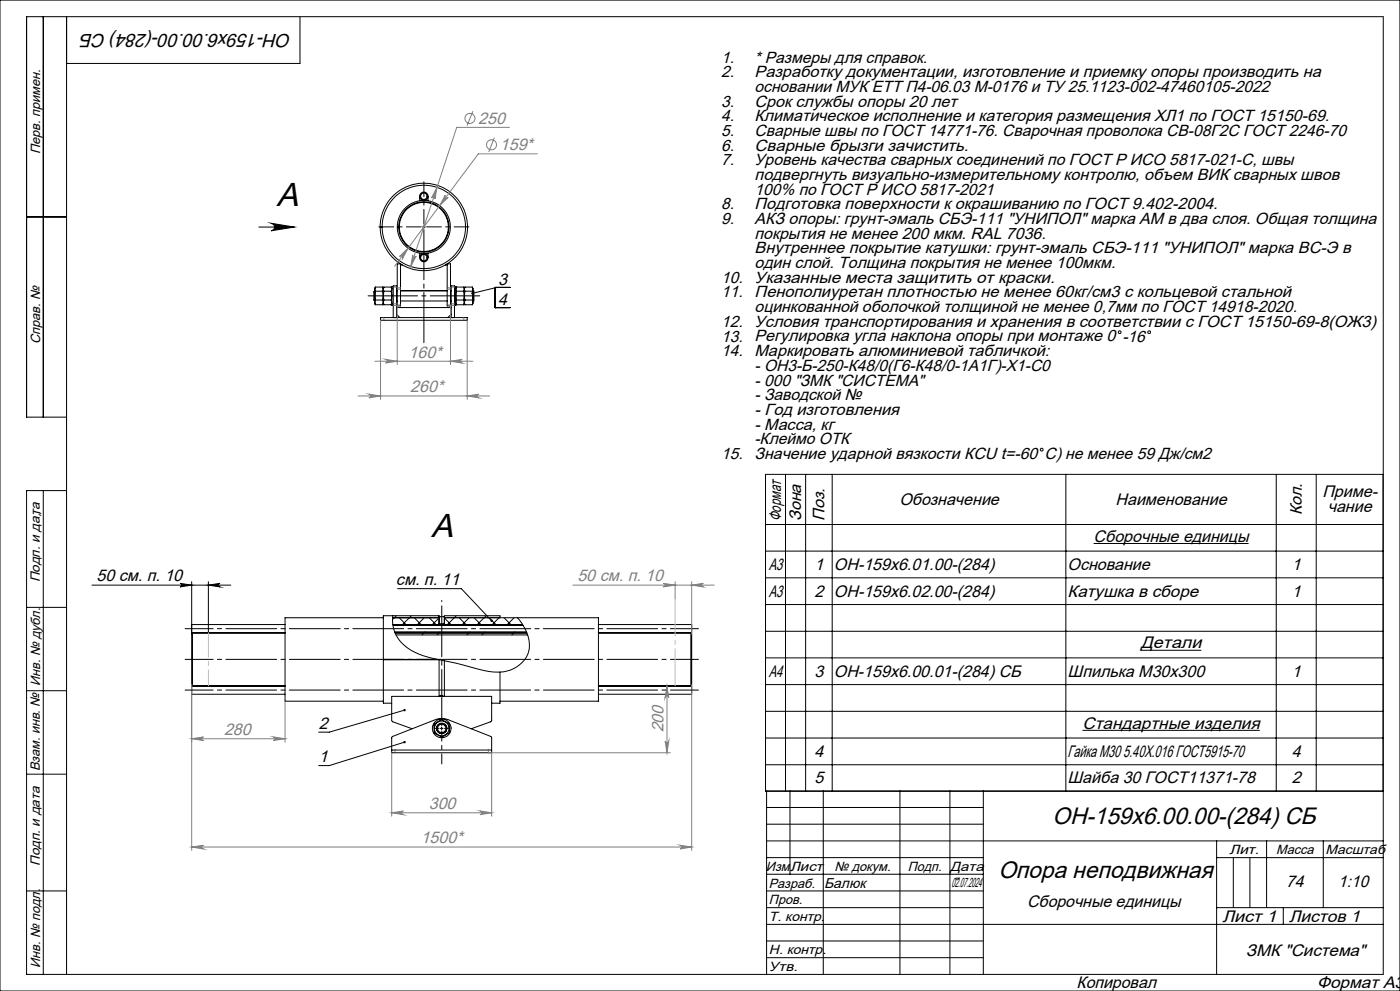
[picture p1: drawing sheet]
<svg xmlns="http://www.w3.org/2000/svg" width="420mm" height="297mm" viewBox="0 0 420 297" stroke-linecap="round" stroke-linejoin="round" font-family="sans-serif">
<g fill="none" stroke="#000" stroke-width=".3">
<path d="M0 0h420v297h-420zM13 5v120M20 5v287M90 5v14h-70M125.9 58.8v1.3M128.4 58.8v1.3M8 65h12M77.6 68h10.7M81.3 66.9l7 1.1-7 1.2a1.13 1.13 0 0 0 1.1-1.2 1.13 1.13 0 0 0-1.1-1.1zM114.1 68h.6M114.3 68h.1M119.2 79.1h1v12.6h-1z"/>
<path d="M120.2 79.4h.5M125.9 75.9v1.3M126.8 68h.8M127.1 67.6v.8M128.4 75.9v1.3M133.6 79.4h.6M134.2 79.1h.9v12.6h-.9zM112.4 87.2v3M112.4 87.2l-.3 .3v2.4l.3 .3M112.4 90.2h.1M112.4 87.2h.1M112.6 86.1l-.2 4.8 .2 .4"/>
<path d="M112.6 87.3v-1.3h2.2v1.3M112.6 87.3v2.6M112.6 89.9v1.4M112.6 89.9h2.2M112.6 87.3h2.2M112.6 91.3h2.2M114.2 95.2h26v.8h-26zM114.8 89.9v1.4M114.8 87.3v2.6M114.8 86.1l.2 .4M115 86.5v4.4M115 90.9l.1 .4"/>
<path d="M115 90.9l-.2 .4M115.1 87.3v-1.3h2.3v1.3M115.1 87.3v2.6M115.1 89.9v1.4M115.1 86.1l-.1 .4M115.1 89.9h2.3M115.1 87.3h2.3M115.1 91.3h2.3M117.4 89.9v1.4M117.4 87.3v2.6M117.4 86.1l.1 .4M117.5 90.9l-.1 .4"/>
<path d="M118 85.9h-.5v5.6h.5M118 95.2v-9.5h1v9.5M119 90.2h.2M119 87.2h.2M119 94.2l.9 1M119 92.2h16.4M120.2 90.2h14M120.2 87.2h14M120.2 87.1h14M135.1 90.2h.3M135.1 87.2h.3M135.4 95.2v-9.5h.9v9.5"/>
<path d="M135.4 94.2l-1.1 1M136.3 85.9h.4v5.6h-.4M136.7 90.9l.2 .4M136.9 89.9v1.4M136.9 87.3v-1.3h2.2v1.3M136.9 87.3v2.6M136.9 86.1l-.2 .4M136.9 89.9h2.2M136.9 87.3h2.2M136.9 91.3h2.2M139.1 87.3v2.6M139.1 89.9v1.4"/>
<path d="M139.2 86.1l.1 .4M139.3 86.5v4.4M139.3 90.9l.2 .4M139.3 90.9l-.2 .4M139.5 86.1l-.2 .4M139.5 89.9v1.4M139.5 87.3v-1.3h2.2v1.3M139.5 87.3v2.6M139.5 89.9h2.2M139.5 87.3h2.2M139.5 91.3h2.2M141.7 87.3v2.6"/>
<path d="M141.7 86.1l.2 .4v4.4l-.2 .4M141.7 89.9v1.4M141.9 90.2h.1M141.9 87.2h.1M141.9 87.2v3M141.9 87.2l.3 .3v2.4l-.3 .3M148.6 86.3h.1M148.6 86.3l-6.9 1.6M153.1 86.1h-4.5v6.1h4.5M20 125h-12v-120h407v287h-407v-145h12M13 147v145M229.7 142.2h185.2v95h-185.2z"/>
<path d="M229.7 157.2h185.2M235.7 142.2v95M241.7 142.2v95M249.7 142.2v95M319.8 142.2v95M382.9 142.2v95M394.9 142.2v95M27.6 175.4h41.7M54 174.8l3.5 .6-3.5 .5a.53 .53 0 0 0 .5-.5 .53 .53 0 0 0-.5-.6zM57.5 174.3v15.8M62.5 174.3v15.4M62.5 175.4l3.5-.6a.53 .53 0 0 0-.5 .6 .53 .53 0 0 0 .5 .5z"/>
<path d="M119.3 176.4h19.1l9.1 9.7M229.7 165.2h185.2M229.7 173.2h185.2M328.1 162.9h46.5M8 182h12M57.7 189.7v15.9l-.2-.4v-15.1zM85.5 187.2h-28v2.5h28M115 185.1h-29.5v25h29.5M115 197.7v13h2.5M115 197.7h.1M117.8 185.1h13.9M117.8 184.5a10.4 10.4 0 0 0 6.6 10.9l2.6 1.1 4.2 1.1h-16.2v-13.1h16.7v2.7"/>
<path d="M117.9 187.2h38.9M117.9 187.5h39.1M118.4 189.4h39.5M118.5 189.7h39.5M118.5 189.4l-.1 .1M118.8 190.3h39.5M118.9 184.5l-1.1 1.2M119.8 185.1l2 2.1M123.4 184.5l-3 3M124.3 185.1l2 2.1M127.3 185.1l-2.1 2.1M127.5 189.4l-.9 .9"/>
<path d="M128.8 185.1l2 2.1M131.2 197.6l.3 .1M131.5 197.7h.1M131.5 197.7h.2M131.5 197.7h-16.5M131.7 197.7v11M131.7 184.8h1.6M131.7 186.9h1.6M131.7 197.7l1.6 .3M132 189.4l-.9 .9M132.1 184.8l-2.7 2.7M133.3 185.1h46.2v25h-29.5"/>
<path d="M133.3 198v10.7M133.3 185.2l2 2M133.3 198l3.6 .8a48.8 48.8 0 0 0 13.1 2.6M136.9 184.5l-3 3M137.7 185.1l2.1 2.1M140.8 185.1l-2.1 2.1M141 189.4l-.9 .9M142.2 185.1l2.1 2.1M145.5 189.4l-.9 .9M145.8 184.5l-2.9 3M146.7 185.1l2.1 2.1M150 185.1v-.6h-16.7v2.7"/>
<path d="M150 184.9l-2.6 2.6M151.2 185.1l2 2.1M154.2 185.1l-2 2.1M154.5 189.4l-.9 .9M155.2 185.1a12.2 12.2 0 0 1 3.4 10.2 9.2 9.2 0 0 1-8.6 6.1M156.7 187.1l-.3 .4M158.2 190.1l-.2 .2M179.5 187.2h28v2.5h-28M207.3 189.7l.2 .4v15.1l-.2 .4zM229.7 181.2h185.2M229.7 189.2h185.2M229.7 197.2h185.2"/>
<path d="M342.3 194.9h18.1M8 207h12M85.5 205.6h-28v2.5h28M121.4 212.8l-22.6 6.6h-3.2M123.6 218.4l-5.9-2.2-.2-7.5h30l-.1 7.5-6 2.2M130.2 217.1l1.7-1.1a1.39 1.39 0 0 1 1.8 .3l1.1 .6 .1 2.7-2.3 1.3-2.4-1.2zM132 208.7v-.3h.8v.3M132.1 218.3h.8M132.5 217.9v.8M150 201.4v9.3h-2.5M179.5 205.6h28v2.5h-28M229.7 205.2h185.2"/>
<path d="M229.7 213.2h185.2M324.7 218.9h53.2M8 232h12M117.5 224.8h30M117.7 220.8l13-5.2a4.9 4.9 0 0 1 3.6 0l13.1 5.2 .1 4.8h-30v-4.5zM121.4 222.4l-22.6 7h-3.2M229.7 221.2h185.2M229.7 229.2h185.2M237 237v25M247 237v55M270 237v55M285 237v55"/>
<path d="M295 237v55M415 237h-185v55M230 257h65M230 242h65M230 247h65M230 252h185M365 252v40M365 257h50M370 257v15M375 257v15M380 252v20M397 252v20"/>
<path d="M8 267h12M230 262h65M230 267h65M230 272h65M230 277h185M365 272h50M385 272v5M230 282h65M230 287h65"/>
<circle cx="127.1" cy="58.8" r=".96"/>
<circle cx="127.2" cy="58.8" r="1.26"/>
<circle cx="127.1" cy="77.2" r=".96"/>
<circle cx="127.1" cy="68" r="13.1"/>
<circle cx="127.2" cy="77.2" r="1.26"/>
<circle cx="127.2" cy="68" r="7.5"/>
<circle cx="127.2" cy="68" r="7.4"/>
<circle cx="127.2" cy="68" r="8"/>
<circle cx="127.2" cy="68" r="12.5"/>
<circle cx="335.9" cy="99.6" r=".43"/>
<circle cx="344.7" cy="99.6" r=".42"/>
<circle cx="312.5" cy="134.8" r=".41"/>
<circle cx="132.5" cy="218.3" r="1.26"/>
<circle cx="132.5" cy="218.3" r="2.21"/>
<circle cx="132.5" cy="218.3" r="1.55"/>
<circle cx="132.5" cy="218.3" r="2.8"/>
<circle cx="132.5" cy="218.3" r="1.5"/>
</g>
<g fill="none" stroke="#808080" stroke-width=".3">
<path d="M141.9 33.3l-1.8 4.3M152.8 38.2h-15.8l-13.8 41.7M131.1 56.2l-.6 3.5a.54 .54 0 0 0-.4-.7 .54 .54 0 0 0-.6 .3zM133.6 58.5a.54 .54 0 0 0 .1 .8 .54 .54 0 0 0 .7-.1l-2.5 2.4zM148.3 41.3l-1.7 4.2M161.2 46.1h-17.7l-25.1 33.7M119.9 76.9l2.5-2.5-1.6 3.1a.54 .54 0 0 0-.2-.7 .54 .54 0 0 0-.7 .1zM123.8 76.4a.54 .54 0 0 0 .4 .6 .54 .54 0 0 0 .6-.3l-1.6 3.2zM114.2 96v23.7M115.1 95.2v.8M118 91.5h1M118 91h1"/>
<path d="M118 86h1M119.2 86.3h1M119.2 86.7h1M120.2 91.4h-1v17.9M134.2 86.3h.9M134.2 86.7h.9M134.2 91.4h.9v17.9M135.4 91.5h.9M135.4 91h.9M135.4 86h.9M139.1 95.2v.8M140.2 96v23.7"/>
<path d="M107.4 118.7h39.5M110.7 118.1l3.5 .6-3.5 .5a.55 .55 0 0 0 .5-.5 .55 .55 0 0 0-.5-.6zM112.4 108.3h29.5M115.6 107.7l3.6 .6-3.6 .5a.55 .55 0 0 0 .6-.6 .55 .55 0 0 0-.6-.5zM135.1 108.3l3.5-.6a.55 .55 0 0 0-.5 .5 .55 .55 0 0 0 .5 .6zM140.2 118.7l3.5-.6a.55 .55 0 0 0-.5 .6 .55 .55 0 0 0 .5 .5zM171.9 175.4h42.3M199 174.8l3.5 .6-3.5 .5a.53 .53 0 0 0 .5-.5 .53 .53 0 0 0-.5-.6zM202.5 174.3v5.2M207.5 175.4l3.5-.6a.53 .53 0 0 0-.5 .6 .53 .53 0 0 0 .5 .5zM207.5 174.3v15.8M57.5 205.2v49.7"/>
<path d="M85.5 210.1v12.3M200.1 205.6l.5 3.5a.55 .55 0 0 0-.5-.5 .55 .55 0 0 0-.6 .5zM200.1 205.6v20M207.5 205.2v49.7M57.5 221.4h28M57.5 221.4l3.5-.5a.53 .53 0 0 0-.5 .5 .53 .53 0 0 0 .5 .5zM82 220.9l3.5 .5-3.5 .5a.53 .53 0 0 0 .5-.5 .53 .53 0 0 0-.5-.5zM117.5 225.6v19M118.5 224.8v.8M146.5 224.8v.8h54.6M147.5 225.6v19M199.5 222.1a.55 .55 0 0 0 .6 .5 .55 .55 0 0 0 .5-.5l-.5 3.5z"/>
<path d="M57.5 253.9l3.5-.6a.55 .55 0 0 0-.5 .6 .55 .55 0 0 0 .5 .5zM57.5 253.9h150M117.5 243.6l3.5-.5a.55 .55 0 0 0-.5 .5 .55 .55 0 0 0 .5 .6zM117.5 243.6h30M144 243.1l3.5 .5-3.5 .6a.55 .55 0 0 0 .5-.6 .55 .55 0 0 0-.5-.5zM204 253.3l3.5 .6-3.5 .5a.55 .55 0 0 0 .5-.5 .55 .55 0 0 0-.5-.6z"/>
<circle cx="141" cy="35.5" r="1.51"/>
<circle cx="147.5" cy="43.4" r="1.48"/>
</g>
<path d="M143.9 88.7h-33.5" fill="none" stroke="#000" stroke-width=".3" stroke-dasharray="15.2 1.3 1.3 1.3" stroke-dashoffset=".4"/>
<path d="M126.4 68h-12.7M127.2 67.2v-12.7M128 68h12.7" fill="none" stroke="#000" stroke-width=".3" stroke-dasharray="15.2 1.3 1.3 1.3" stroke-dashoffset="10.8"/>
<path d="M127.2 68.8v33.9" fill="none" stroke="#000" stroke-width=".3" stroke-dasharray="15.2 1.3 1.3 1.3" stroke-dashoffset=".2"/>
<path d="M209.5 197.6h-154M209.5 188.4h-154M55.5 206.8h154" fill="none" stroke="#000" stroke-width=".3" stroke-dasharray="15.2 1.3 1.3 1.3" stroke-dashoffset="6.8"/>
<path d="M132.5 219.1v9.8" fill="none" stroke="#000" stroke-width=".3" stroke-dasharray="15.2 1.3 1.3 1.3" stroke-dashoffset="12.2"/>
<path d="M131.7 218.3h-1.2M133.3 218.3h1.3" fill="none" stroke="#000" stroke-width=".3" stroke-dasharray="15.2 1.3 1.3 1.3"/>
<path d="M132.5 217.5v-37.5" fill="none" stroke="#000" stroke-width=".3" stroke-dasharray="15.2 1.3 1.3 1.3" stroke-dashoffset="-1.6"/>
<path d="M62.5 189.7v15.9" fill="none" stroke="#c0c0c0" stroke-width=".3" stroke-dasharray="15.2 1.3 1.3 1.3" stroke-dashoffset="7.9"/>
<path d="M202.5 179.5v26.1" fill="none" stroke="#c0c0c0" stroke-width=".3" stroke-dasharray="15.2 1.3 1.3 1.3" stroke-dashoffset="4.1"/>
<path d="M81.3 66.9l7 1.1-7 1.2a1.13 1.13 0 0 0 1.1-1.2 1.13 1.13 0 0 0-1.1-1.1zM141.5 87.7a.35 .35 0 0 1 .5 0 .35 .35 0 0 1-.1 .5 .35 .35 0 0 1-.5-.2l.3-.1-.3 .1z" fill="#000"/>
<g fill="#808080">
<path d="M82 220.9l3.5 .5-3.5 .5a.53 .53 0 0 0 .5-.5 .53 .53 0 0 0-.5-.5zM57.5 221.4l3.5-.5a.53 .53 0 0 0-.5 .5 .53 .53 0 0 0 .5 .5z"/>
<path d="M57.5 253.9l3.5-.6a.55 .55 0 0 0-.5 .6 .55 .55 0 0 0 .5 .5zM204 253.3l3.5 .6-3.5 .5a.55 .55 0 0 0 .5-.5 .55 .55 0 0 0-.5-.6zM117.5 243.6l3.5-.5a.55 .55 0 0 0-.5 .5 .55 .55 0 0 0 .5 .6zM144 243.1l3.5 .5-3.5 .6a.55 .55 0 0 0 .5-.6 .55 .55 0 0 0-.5-.5z"/>
<path d="M199.5 222.1a.55 .55 0 0 0 .6 .5 .55 .55 0 0 0 .5-.5l-.5 3.5zM200.1 205.6l.5 3.5a.55 .55 0 0 0-.5-.5 .55 .55 0 0 0-.6 .5z"/>
</g>
<path d="M121.1 222.2a.36 .36 0 0 0 .2 .5 .36 .36 0 0 0 .4-.4l-.3 .1 .3-.1-.2-.2zM121.1 212.5a.36 .36 0 0 0 .2 .7 .36 .36 0 0 0 .4-.5l-.3 .1 .3-.1-.1-.1zM147.2 185.8v.5l.5 .1-.2-.3 .2 .2 .1-.5z" fill="#000"/>
<g fill="#808080">
<path d="M110.7 118.1l3.5 .6-3.5 .5a.55 .55 0 0 0 .5-.5 .55 .55 0 0 0-.5-.6zM140.2 118.7l3.5-.6a.55 .55 0 0 0-.5 .6 .55 .55 0 0 0 .5 .5zM119.9 76.9a.54 .54 0 0 1 .7-.1 .54 .54 0 0 1 .2 .7l1.6-3.1zM133.6 58.5l-1.7 3.1 2.5-2.4a.54 .54 0 0 1-.7 .1 .54 .54 0 0 1-.1-.8zM123.8 76.4l-.6 3.5 1.6-3.2a.54 .54 0 0 1-.6 .4 .54 .54 0 0 1-.4-.7zM131.1 56.2l-1.6 3.1a.54 .54 0 0 1 .7-.3 .54 .54 0 0 1 .3 .7z"/>
<path d="M115.6 107.7l3.6 .6-3.6 .5a.55 .55 0 0 0 .6-.6 .55 .55 0 0 0-.6-.5zM135.1 108.3l3.5-.6a.55 .55 0 0 0-.5 .5 .55 .55 0 0 0 .5 .6z"/>
</g>
<path d="M62.5 175.4l3.5-.6a.53 .53 0 0 0-.5 .6 .53 .53 0 0 0 .5 .5zM54 174.8l3.5 .6-3.5 .5a.53 .53 0 0 0 .5-.5 .53 .53 0 0 0-.5-.6z" fill="#000"/>
<path d="M207.5 175.4l3.5-.6a.53 .53 0 0 0-.5 .6 .53 .53 0 0 0 .5 .5zM199 174.8l3.5 .6-3.5 .5a.53 .53 0 0 0 .5-.5 .53 .53 0 0 0-.5-.6z" fill="#808080"/>
<g font-size="10">
<text x="83" y="61.9">A</text>
<text x="129.3" y="161">A</text>
</g>
<g font-size="7.1">
<text x="315.8" y="246.9">ОН-159х6.00.00-(284) СБ</text>
<text x="299.5" y="263.2">Опора неподвижная</text>
</g>
<text font-size="5.7" x="87.5" y="10.3" transform="rotate(-180 87.5 10.3)">ОН-159х6.00.00-(284) СБ</text>
<g font-size="5.3">
<text x="15.2" y="155.6" transform="rotate(-90 15.2 155.6)">&quot;</text>
<text x="285.8" y="266.4">&quot;</text>
</g>
<g font-size="5" fill="#808080">
<text x="143.5" y="37.1">250</text>
<text x="150" y="45">159*</text>
<text x="122.6" y="107.2">160*</text>
<text x="123.1" y="117.6">260*</text>
<text x="173.2" y="174.3">50 см. п. 10</text>
<text x="67.2" y="220.3">280</text>
<text x="199" y="219.5" transform="rotate(-90 199 219.5)">200</text>
<text x="128.6" y="242.5">300</text>
<text x="126.2" y="252.8">1500*</text>
</g>
<g font-size="5">
<text x="149.5" y="85.4">3</text>
<text x="149.5" y="91.4">4</text>
<text x="396.7" y="149">Приме-</text>
<text x="269.8" y="151.3">Обозначение</text>
<text x="334.7" y="151.3">Наименование</text>
<text x="390.5" y="154.4" transform="rotate(-90 390.5 154.4)">Кол.</text>
<text x="398.3" y="153.6">чание</text>
<text x="234.3" y="156.2" transform="rotate(-90 234.3 156.2)">Формат</text>
<text x="240.3" y="156.2" transform="rotate(-90 240.3 156.2)">Зона</text>
<text x="247.3" y="156.2" transform="rotate(-90 247.3 156.2)">Поз.</text>
<text x="328.1" y="162.3">Сборочные единицы</text>
<text x="230.7" y="170.8">А3</text>
<text x="244.4" y="170.8">1</text>
<text x="250.2" y="170.8">ОН-159х6.01.00-(284)</text>
<text x="320.3" y="170.8">Основание</text>
<text x="387.5" y="170.8">1</text>
<text x="29" y="174.3">50 см. п. 10</text>
<text x="118.8" y="175.3">см. п. 11</text>
<text x="230.7" y="178.8">А3</text>
<text x="244.4" y="178.8">2</text>
<text x="250.2" y="178.8">ОН-159х6.02.00-(284)</text>
<text x="320.3" y="178.8">Катушка в сборе</text>
<text x="387.5" y="178.8">1</text>
<text x="342.3" y="194.3">Детали</text>
<text x="230.7" y="202.8">А4</text>
<text x="244.4" y="202.8">3</text>
<text x="250.2" y="202.8">ОН-159х6.00.01-(284) СБ</text>
<text x="320.3" y="202.8">Шпилька М30х300</text>
<text x="387.5" y="202.8">1</text>
<text x="95.6" y="218.3">2</text>
<text x="324.7" y="218.3">Стандартные изделия</text>
<text x="244.4" y="226.8">4</text>
<text x="320.3" y="226.8">Гайка M30 5.40Х.016 ГОСТ5915-70</text>
<text x="387.5" y="226.8">4</text>
<text x="95.6" y="228.3">1</text>
<text x="244.4" y="234.8">5</text>
<text x="320.3" y="234.8">Шайба 30 ГОСТ11371-78</text>
<text x="387.5" y="234.8">2</text>
<text x="385.9" y="265.7">74</text>
<text x="401.5" y="265.7">1:10</text>
<text x="308.2" y="271.9">Сборочные единицы</text>
<text x="366.7" y="276.3">Лист 1</text>
<text x="386.8" y="276.2">Листов 1</text>
<text x="373.8" y="286.5">ЗМК &quot;Система&quot;</text>
<text x="322.9" y="296">Копировал</text>
<text x="395.1" y="296">Формат А3</text>
</g>
<g font-size="4.8">
<text x="216.4" y="18.8">1.</text>
<text x="216.4" y="23.2">2.</text>
<text x="226.4" y="18.8">* Размеры для справок.</text>
<text x="226.4" y="23.2">Разработку документации, изготовление и приемку опоры производить на</text>
<text x="226.4" y="27.6">основании МУК ЕТТ П4-06.03 М-0176 и ТУ 25.1123-002-47460105-2022</text>
<text x="216.4" y="32">3.</text>
<text x="226.4" y="32">Срок службы опоры 20 лет</text>
<text x="216.4" y="36.4">4.</text>
<text x="216.4" y="40.7">5.</text>
<text x="226.4" y="36.4">Климатическое исполнение и категория размещения ХЛ1 по ГОСТ 15150-69.</text>
<text x="226.4" y="40.7">Сварные швы по ГОСТ 14771-76. Сварочная проволока СВ-08Г2С ГОСТ 2246-70</text>
<text x="216.4" y="45.1">6.</text>
<text x="226.4" y="45.1">Сварные брызги зачистить.</text>
<text x="216.4" y="49.5">7.</text>
<text x="226.4" y="49.5">Уровень качества сварных соединений по ГОСТ Р ИСО 5817-021-С, швы</text>
<text x="226.4" y="53.9">подвергнуть визуально-измерительному контролю, объем ВИК сварных швов</text>
<text x="226.4" y="58.3">100% по ГОСТ Р ИСО 5817-2021</text>
<text x="216.4" y="62.7">8.</text>
<text x="226.4" y="62.7">Подготовка поверхности к окрашиванию по ГОСТ 9.402-2004.</text>
<text x="216.4" y="67.1">9.</text>
<text x="226.4" y="67.1">АКЗ опоры: грунт-эмаль СБЭ-111 &quot;УНИПОЛ&quot; марка АМ в два слоя. Общая толщина</text>
<text x="226.4" y="71.5">покрытия не менее 200 мкм. RAL 7036.</text>
<text x="226.4" y="75.9">Внутреннее покрытие катушки: грунт-эмаль СБЭ-111 &quot;УНИПОЛ&quot; марка ВС-Э в</text>
<text x="226.4" y="80.3">один слой. Толщина покрытия не менее 100мкм.</text>
<text x="216.4" y="84.7">10.</text>
<text x="216.4" y="89.1">11.</text>
<text x="226.4" y="84.7">Указанные места защитить от краски.</text>
<text x="226.4" y="89.1">Пенополиуретан плотностью не менее 60кг/см3 с кольцевой стальной</text>
<text x="226.4" y="93.5">оцинкованной оболочкой толщиной не менее 0,7мм по ГОСТ 14918-2020.</text>
<text x="216.4" y="97.9">12.</text>
<text x="226.4" y="97.9">Условия транспортирования и хранения в соответствии с ГОСТ 15150-69-8(ОЖ3)</text>
<text x="216.4" y="102.4">13.</text>
<text x="216.4" y="106.8">14.</text>
<text x="226.4" y="106.8">Маркировать алюминиевой табличкой:</text>
<text x="226.4" y="102.3">Регулировка угла наклона опоры при монтаже 0 -16</text>
<text x="226.4" y="111.2">- ОН3-Б-250-К48/0(Г6-К48/0-1А1Г)-Х1-С0</text>
<text x="226.4" y="120">- Заводской №</text>
<text x="226.4" y="115.6">- 000 &quot;ЗМК &quot;СИСТЕМА&quot;</text>
<text x="226.3" y="124.4">- Год изготовления</text>
<text x="226.3" y="128.8">- Масса, кг</text>
<text x="216.3" y="137.6">15.</text>
<text x="226.3" y="137.6">Значение ударной вязкости КСU t=-60 С) не менее 59 Дж/см2</text>
<text x="226.3" y="133.2">-Клеймо ОТК</text>
</g>
<text font-size="4.3" x="247.3" y="266.1">Балюк</text>
<g font-size="4">
<text x="12" y="46.1" transform="rotate(-90 12 46.1)">Перв. примен.</text>
<text x="12" y="103.1" transform="rotate(-90 12 103.1)">Справ. №</text>
<text x="12" y="174.5" transform="rotate(-90 12 174.5)">Подп. и дата</text>
<text x="12" y="205.6" transform="rotate(-90 12 205.6)">Инв. № дубл.</text>
<text x="12" y="231.2" transform="rotate(-90 12 231.2)">Взам. инв. №</text>
<text x="368.8" y="255.8">Лит.</text>
<text x="382.9" y="255.8">Масса</text>
<text x="397.7" y="255.8">Масштаб</text>
<text x="12" y="259.5" transform="rotate(-90 12 259.5)">Подп. и дата</text>
<text x="229.8" y="261.1">Изм.</text>
<text x="237" y="261.1">Лист</text>
<text x="250.4" y="261">№ докум.</text>
<text x="272.4" y="261">Подп.</text>
<text x="285" y="261">Дата</text>
<text x="230.6" y="266">Разраб.</text>
<text x="285.5" y="265.8">02.07.2024</text>
<text x="230.7" y="271">Пров.</text>
<text x="230.7" y="276">Т. контр.</text>
<text x="230.7" y="286">Н. контр.</text>
<text x="12" y="290" transform="rotate(-90 12 290)">Инв. № подл.</text>
<text x="230.7" y="291">Утв.</text>
</g>
</svg>
